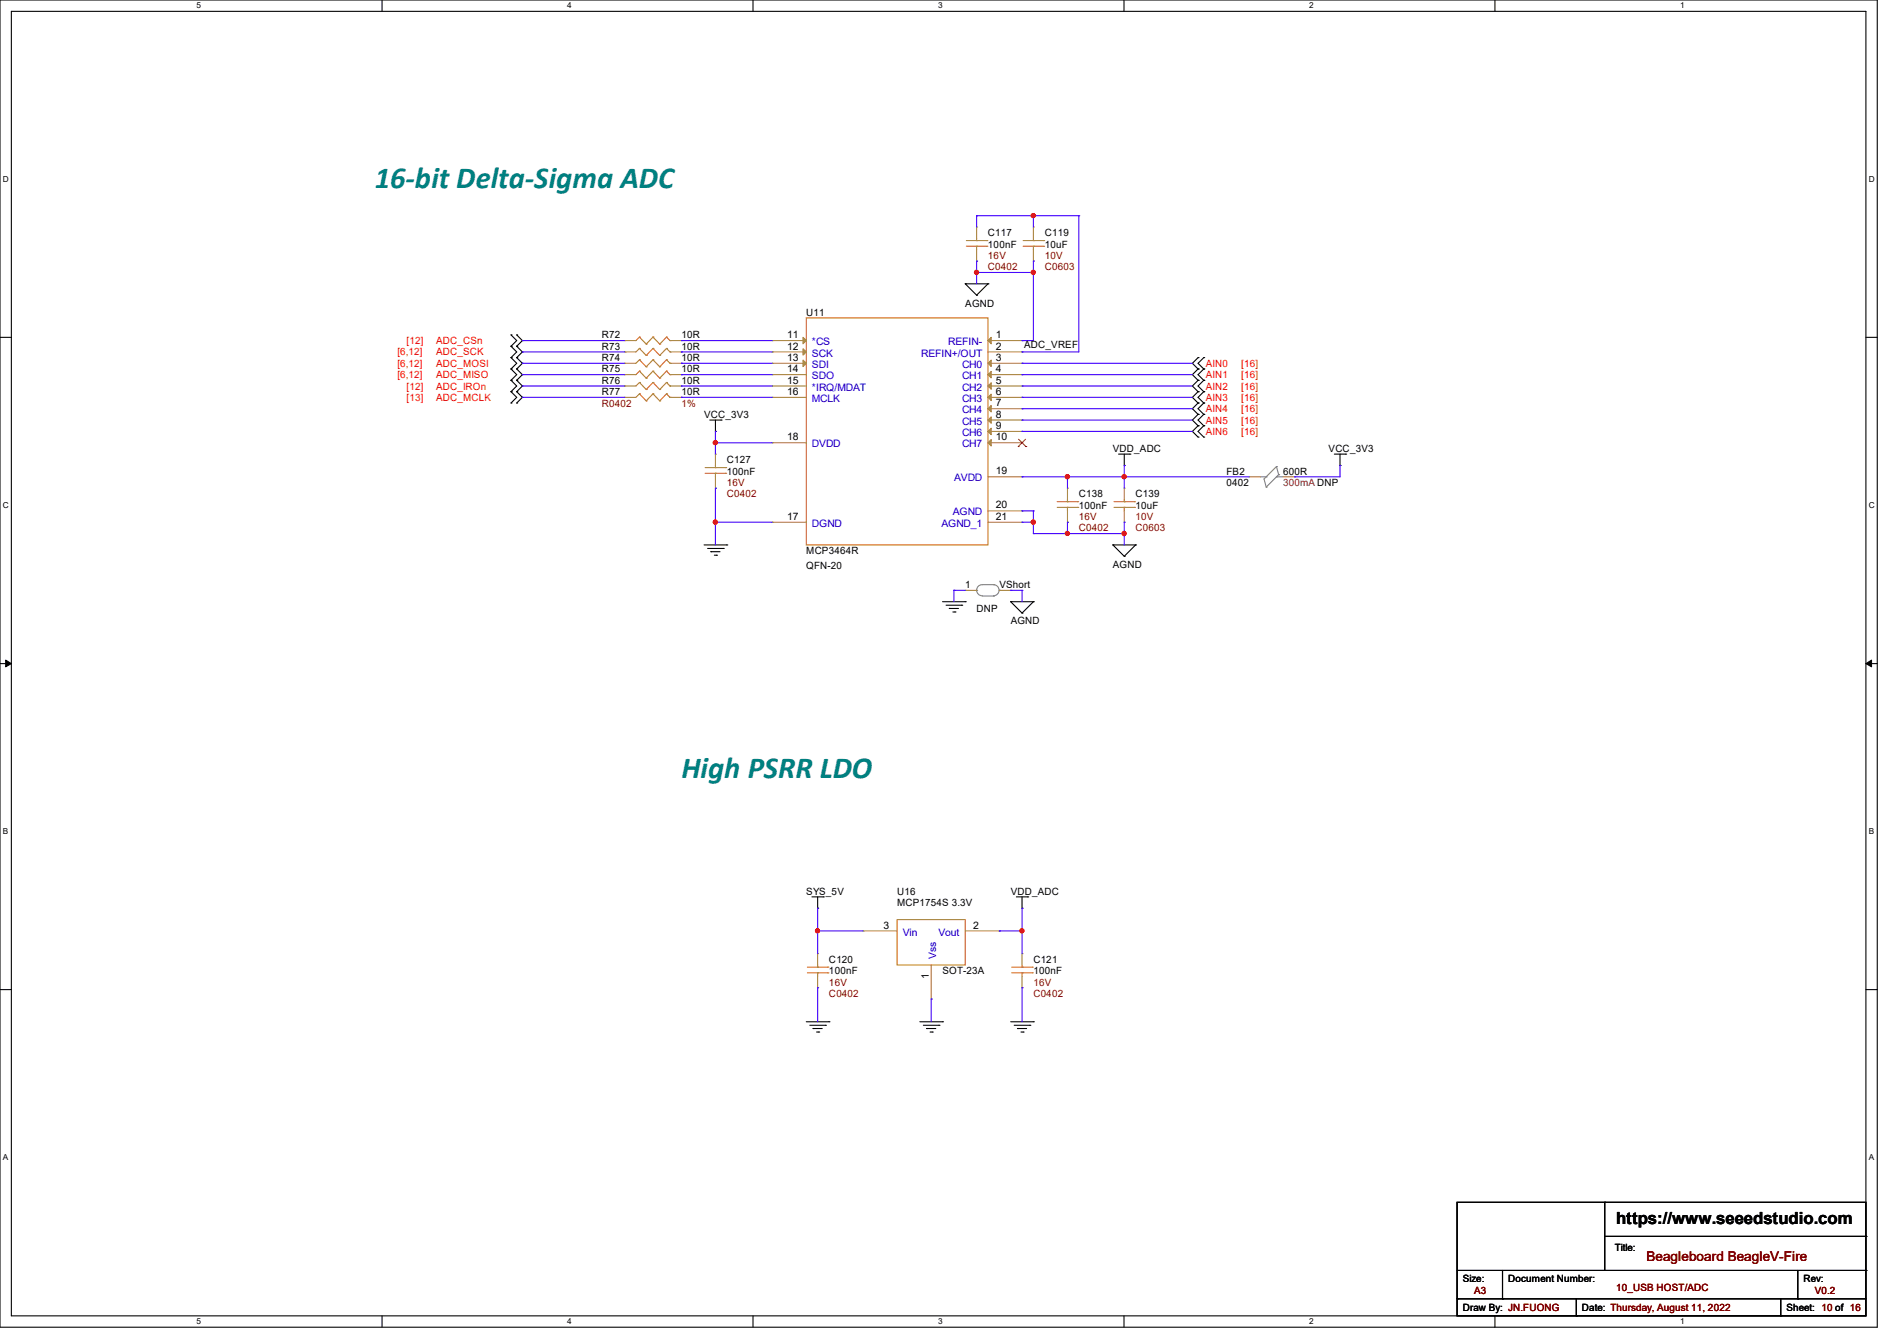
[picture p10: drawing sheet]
<svg xmlns="http://www.w3.org/2000/svg" width="297mm" height="210mm" viewBox="0 0 297 210" stroke-linecap="round" stroke-linejoin="round" font-family="sans-serif">
<path d="M0 0h293.9v207.9h-293.9zM1.8 1.8h290.3v204.3h-290.3z" fill="none" stroke="#000" stroke-width=".17"/>
<g fill="#fff">
<path d="M30.8 .2h.7v1.4h-.7z"/>
<path d="M30.8 206.2h.7v1.4h-.7z"/>
</g>
<path d="M59.8 0v1.8M59.8 206.1v1.8" fill="none" stroke="#000" stroke-width=".17"/>
<g fill="#fff">
<path d="M88.8 .2h.7v1.4h-.7z"/>
<path d="M88.8 206.2h.7v1.4h-.7z"/>
</g>
<path d="M117.9 0v1.8M117.9 206.1v1.8" fill="none" stroke="#000" stroke-width=".17"/>
<g fill="#fff">
<path d="M146.9 .2h.7v1.4h-.7z"/>
<path d="M146.9 206.2h.7v1.4h-.7z"/>
</g>
<path d="M176 0v1.8M176 206.1v1.8" fill="none" stroke="#000" stroke-width=".17"/>
<g fill="#fff">
<path d="M205 .2h.7v1.4h-.7z"/>
<path d="M205 206.2h.7v1.4h-.7z"/>
</g>
<path d="M234.1 0v1.8M234.1 206.1v1.8" fill="none" stroke="#000" stroke-width=".17"/>
<g fill="#fff">
<path d="M263.1 .2h.6v1.4h-.6z"/>
<path d="M263.1 206.2h.6v1.4h-.6z"/>
<path d="M.5 27.3h.9v1.4h-.9z"/>
<path d="M292.6 27.3h.9v1.4h-.9z"/>
<path d="M.5 78.4h.9v1.4h-.9z"/>
<path d="M292.6 78.4h.9v1.4h-.9z"/>
</g>
<path d="M0 52.8h1.8M292.1 52.8h1.8" fill="none" stroke="#000" stroke-width=".17"/>
<g fill="#fff">
<path d="M.5 129.5h.8v1.4h-.8z"/>
<path d="M292.6 129.5h.8v1.4h-.8z"/>
</g>
<path d="M0 103.9h1.8M292.1 103.9h1.8" fill="none" stroke="#000" stroke-width=".17"/>
<path d="M.9 103.4l.9 .5-.9 .5zM292.1 103.9l.9-.5v1z" fill="#000" stroke="#000" stroke-width=".16"/>
<g fill="#fff">
<path d="M.5 180.5h.8v1.4h-.8z"/>
<path d="M292.6 180.5h.8v1.4h-.8z"/>
</g>
<g fill="none" stroke="#000" stroke-width=".17">
<path d="M80 54.2h.1M80 52.5h.1M80 56h.1M80 57.8h.1M80 59.6h.1M80 52.5l.9 .8-.9 .9M80 54.2l.9 .9-.9 .9M80 56l.9 .9-.9 .9M80 57.8l.9 .9-.9 .9M80 59.6l.9 .9-.9 .8M80.9 52.5h.1M80.9 54.2h.1"/>
<path d="M80.9 56h.1M80.9 57.8h.1M80.9 59.6h.1M80.9 52.5l.9 .8-.9 .9M80.9 54.2l.9 .9-.9 .9M80.9 56l.9 .9-.9 .9M80.9 57.8l.9 .9-.9 .9M80.9 59.6l.9 .9-.9 .8M151.1 44.4h.1M151.1 44.4h3.6M151.1 44.4l1.8 1.8M152.9 46.2h.1"/>
<path d="M154.7 44.4h.1M154.7 44.4l-1.8 1.8M187.6 56h.1M187.6 57.8h.1M187.6 59.6h.1M187.6 56l-.9 .9 .9 .9M187.6 57.8l-.9 .9 .9 .9M187.6 59.6l-.9 .9 .9 .8M188.5 57.8h.1M188.5 56h.1M188.5 59.6h.1M188.5 56l-.9 .9 .9 .9"/>
<path d="M188.5 57.8l-.9 .9 .9 .9M188.5 59.6l-.9 .9 .9 .8M80 61.3h.1M80 63.1h.1M80 61.3l.9 .9-.9 .9M80.9 61.3h.1M80.9 63.1h.1M80.9 61.3l.9 .9-.9 .9M111.1 65.8h1.8M112 67.6h.1M112 65.8v1.8M112.9 65.8h.1"/>
<path d="M175.1 71.1h1.8M176 72.9h.1M176 71.1v1.8M176.9 71.1h.1M187.6 61.3h.1M187.6 63.1h.1M187.6 64.9h.1M187.6 66.7h.1M187.6 68.5h.1M187.6 61.3l-.9 .9 .9 .9M187.6 63.1l-.9 .9 .9 .9M187.6 64.9l-.9 .9 .9 .9"/>
<path d="M187.6 66.7l-.9 .9 .9 .9M188.5 61.3h.1M188.5 63.1h.1M188.5 64.9h.1M188.5 66.7h.1M188.5 68.5h.1M188.5 61.3l-.9 .9 .9 .9M188.5 63.1l-.9 .9 .9 .9M188.5 64.9l-.9 .9 .9 .9M188.5 66.7l-.9 .9 .9 .9M208.9 71.1h1.8M209.8 72.9h.1"/>
<path d="M209.8 71.1v1.8M210.7 71.1h.1M110.2 85.3h3.6M110.8 85.9h2.4M111.3 86.4h.1M111.3 86.4h1.4M111.8 87h.4M112.2 87h.1M113.2 85.9h.1M113.8 85.3h.1M147.6 94.2h3.5M148.1 94.8h2.5"/>
<path d="M148.6 95.3h.1M148.6 95.3h1.5M149.2 95.8h.3M149.5 95.8h.1M150.6 94.8h.1M151.1 94.2h.1M158.2 94.2h.1M158.2 94.2h3.6M158.2 94.2l1.8 1.8M160 96h.1M161.8 94.2h.1M161.8 94.2l-1.8 1.8"/>
<path d="M174.2 85.3h.1M174.2 85.3h3.6M174.2 85.3l1.8 1.8M176 87.1h.1M177.8 85.3h.1M177.8 85.3l-1.8 1.8M0 155h1.8M127.1 140.5h1.8M128 142.2h.1M128 140.5v1.7M128.9 140.5h.1M159.1 140.5h1.8"/>
<path d="M160 142.2h.1M160 140.5v1.7M160.9 140.5h.1M292.1 155h1.8M126.2 160h3.6M126.8 160.6h2.4M127.3 161.1h.1M127.3 161.1h1.4M127.8 161.6h.4M128.2 161.6h.1M129.2 160.6h.1M129.8 160h.1"/>
<path d="M144 160h3.6M144.6 160.6h2.4M145.1 161.1h.1M145.1 161.1h1.4M145.6 161.6h.4M146 161.6h.1M147 160.6h.1M147.6 160h.1M158.2 160h3.6M158.8 160.6h2.4M159.3 161.1h.1M159.3 161.1h1.4"/>
<path d="M159.9 161.6h.3M160.2 161.6h.1M161.2 160.6h.1M161.8 160h.1M228.1 188.3h64v17.8h-64zM228.1 199h64M235.2 199v4.4M251.2 188.3h.1M251.2 188.3v10.7M251.2 193.6h40.9M281.5 199v4.4M292.1 199h.1"/>
<path d="M292.1 193.6h.1M228.1 203.4h.1M228.1 203.4h64M235.2 203.4h.1M246.8 206.1h.1M246.8 203.4v2.7M278.8 206.1h.1M278.8 203.4v2.7M281.5 203.4h.1"/>
</g>
<g fill="none" stroke="#cc8006" stroke-width=".17">
<path d="M151.3 37.7h3.2M151.3 38.6h3.2M152.9 38.6h.1M152.9 37.7h.1M152.9 37.3v.4M152.9 38.6v.5M154.5 37.7h.1M154.5 38.6h.1M160.2 37.7h3.2M160.2 38.6h3.2M161.8 38.6h.1M161.8 37.7h.1"/>
<path d="M161.8 37.3v.4M161.8 38.6v.5M163.4 37.7h.1M163.4 38.6h.1M100.1 52.8h.1M100.1 54.6h.1M100.1 58.1h.1M100.1 56.3h.1M100.1 59.9h.1M100.1 52.8l-.5 .5M100.1 52.8l1.1 1.1M100.1 54.6l-.5 .5"/>
<path d="M100.1 54.6l1.1 1.1M100.1 58.1l-.5 .6M100.1 58.1l1.1 1.1M100.1 56.3l-.5 .6M100.1 56.3l1.1 1.1M100.1 59.9l-.5 .6M100.1 59.9l1.1 1.1M101.2 53.9h.1M101.2 55.7h.1M101.2 59.2h.1M101.2 57.4h.1M102.2 52.8h.1"/>
<path d="M102.2 54.6h.1M102.2 58.1h.1M102.2 56.3h.1M102.2 59.9h.1M102.2 52.8l-1 1.1M102.2 52.8l1.1 1.1M102.2 54.6l-1 1.1M102.2 54.6l1.1 1.1M102.2 58.1l-1 1.1M102.2 58.1l1.1 1.1M102.2 56.3l-1 1.1M102.2 56.3l1.1 1.1"/>
<path d="M102.2 59.9l-1 1.1M102.2 59.9l1.1 1.1M103.3 53.9h.1M103.3 55.7h.1M103.3 59.2h.1M103.3 57.4h.1M104.4 52.8h.1M104.4 54.6h.1M104.4 58.1h.1M104.4 56.3h.1M104.4 59.9h.1M104.4 52.8l-1.1 1.1"/>
<path d="M104.4 52.8l.5 .5M104.4 54.6l-1.1 1.1M104.4 54.6l.5 .5M104.4 58.1l-1.1 1.1M104.4 58.1l.5 .6M104.4 56.3l-1.1 1.1M104.4 56.3l.5 .6M104.4 59.9l-1.1 1.1M104.4 59.9l.5 .6M104.9 53.3h.1M104.9 55.1h.1M104.9 58.7h.1"/>
<path d="M104.9 56.9h.1M126.2 49.8h28.5v35.5h-28.5zM100.1 61.7h.1M100.1 61.7l-.5 .5M100.1 61.7l1.1 1.1M101.2 62.8h.1M101.2 61h.1M102.2 61.7h.1M102.2 61.7l-1 1.1M102.2 61.7l1.1 1.1M103.3 62.8h.1M103.3 61h.1"/>
<path d="M104.4 61.7h.1M104.4 61.7l-1.1 1.1M104.4 61.7l.5 .5M104.9 62.2h.1M104.9 60.5h.1M110.4 73.2h3.2M110.4 74.1h3.2M112 74.1h.1M112 73.2h.1M112 72.9v.3M112 74.1v.6M113.6 73.2h.1"/>
<path d="M113.6 74.1h.1M165.5 78.6h3.2M165.5 79.5h3.2M167.1 79.5h.1M167.1 78.6h.1M167.1 78.2v.4M167.1 79.5v.5M168.7 78.6h.1M168.7 79.5h.1M174.4 78.6h3.2M174.4 79.5h3.2M176 79.5h.1"/>
<path d="M176 78.6h.1M176 78.2v.4M176 79.5v.5M177.6 78.6h.1M177.6 79.5h.1M126.4 151.5h3.2M126.4 152.4h3.2M128 152.4h.1M128 151.5h.1M128 151.1v.4M128 152.4v.5M129.6 151.5h.1"/>
<path d="M129.6 152.4h.1M140.5 144h10.6v7.1h-10.6zM158.4 151.5h3.2M158.4 152.4h3.2M160 152.4h.1M160 151.5h.1M160 151.1v.4M160 152.4v.5M161.6 151.5h.1M161.6 152.4h.1"/>
</g>
<g fill="none" stroke="#a84" stroke-width=".17">
<path d="M152.9 35.6h.1M152.9 35.6v1.7M152.9 39.1v1.8M161.8 35.6h.1M161.8 35.6v1.7M161.8 39.1v1.8M97.8 53.3h.1M97.8 55.1h.1M97.8 58.7h.1M97.8 56.9h.1M97.8 53.3h1.8M97.8 55.1h1.8"/>
<path d="M97.8 58.7h1.8M97.8 56.9h1.8M104.9 53.3h1.8M104.9 55.1h1.8M104.9 58.7h1.8M104.9 56.9h1.8M106.7 53.3h.1M106.7 55.1h.1M106.7 58.7h.1M106.7 56.9h.1M120.9 53.3h.1M120.9 55.1h.1"/>
<path d="M120.9 56.9h.1M120.9 58.7h.1M120.9 53.3h5.3M120.9 55.1h5.3M120.9 58.7h5.3M120.9 56.9h5.3M152.9 40.9h.1M154.7 53.3h5.3M154.7 55.1h5.3M154.7 58.7h5.3M154.7 56.9h5.3M160 55.1h.1"/>
<path d="M160 53.3h.1M160 56.9h.1M160 58.7h.1M161.8 40.9h.1M97.8 62.2h.1M97.8 60.5h.1M97.8 62.2h1.8M97.8 60.5h1.8M104.9 62.2h1.8M104.9 60.5h1.8M106.7 62.2h.1M106.7 60.5h.1"/>
<path d="M112 71.1h.1M112 76.5h.1M112 71.1v1.8M112 74.7v1.8M120.9 60.5h.1M120.9 62.2h.1M120.9 69.3h.1M120.9 62.2h5.3M120.9 60.5h5.3M120.9 69.3h5.3M154.7 74.7h5.3M154.7 62.2h5.3"/>
<path d="M154.7 60.5h5.3M154.7 69.3h5.3M154.7 64h5.3M154.7 65.8h5.3M154.7 67.6h5.3M160 74.7h.1M160 60.5h.1M160 62.2h.1M160 64h.1M160 65.8h.1M160 67.6h.1M160 69.3h.1"/>
<path d="M167.1 76.5h.1M167.1 76.5v1.7M176 76.5h.1M176 76.5v1.7M195.6 74.7h.1M195.6 74.7h1.8M200.9 74.7h1.8M202.7 74.7h.1M120.9 81.8h.1M120.9 81.8h5.3M151.1 92.5h.1M151.1 92.5h1.8"/>
<path d="M154.7 81.8h5.3M154.7 80h5.3M156.5 92.5h1.7M158.2 92.5h.1M160 81.8h.1M160 80h.1M167.1 81.8h.1M167.1 80v1.8M176 81.8h.1M176 80v1.8M128 149.4h.1M128 154.7h.1"/>
<path d="M128 149.4v1.7M128 152.9v1.8M135.1 145.8h.1M135.1 145.8h5.4M145.8 156.5h.1M145.8 151.1v5.4M151.1 145.8h5.4M156.5 145.8h.1M160 149.4h.1M160 154.7h.1M160 149.4v1.7M160 152.9v1.8"/>
</g>
<g fill="none" stroke="#808080" stroke-width=".17">
<path d="M197.4 74.7h.8M198.2 76.3h.1M198.2 74.7h.1M199.9 73.1h.1M199.9 74.7h.1M199.9 73.1l-2 1.9 .3 1.3M199.9 74.7h1M199.9 73.1l.3 1.2M200.2 74.3h.1M200.2 74.3l-2 2M152.9 92.5h.1M153.8 93.3h1.8"/>
<path d="M155.6 93.3h.1M155.6 91.6h.1M155.6 91.6h-1.8a.87 .87 0 0 0-.9 .8 .87 .87 0 0 0 .9 .9M155.6 91.6a.87 .87 0 0 1 .8 .8 .87 .87 0 0 1-.8 .9M156.5 92.5h.1"/>
</g>
<g fill="#a84" stroke="#a84" stroke-width=".17">
<path d="M125.7 52.8l.5 .5-.5 .5z"/>
<path d="M155.2 52.8v1l-.5-.5z"/>
<path d="M125.7 54.6l.5 .5-.5 .5z"/>
<path d="M125.7 56.4l.5 .5-.5 .5z"/>
<path d="M155.2 56.4v1l-.5-.5z"/>
<path d="M155.2 58.2v1l-.5-.5z"/>
<path d="M155.2 59.9v1.1l-.5-.5z"/>
<path d="M155.2 61.7v1l-.5-.5z"/>
<path d="M155.2 63.5v1l-.5-.5z"/>
<path d="M155.2 65.3v1l-.5-.5z"/>
<path d="M155.2 67.1v1l-.5-.5z"/>
<path d="M154.7 69.3l.5-.5v1z"/>
</g>
<path d="M159.4 69.9h.1M159.5 68.8l1.1 1.1M160.6 68.8l-1.2 1.1M160.6 69.9h.1" fill="none" stroke="#804000" stroke-width=".16"/>
<g fill="none" stroke="#4200ff" stroke-width=".17">
<path d="M152.9 33.8h.1M152.9 33.8h16M152.9 33.8v1.8M161.8 33.8h.1M161.8 33.8v1.8M168.9 33.8h.1M168.9 33.8v21.3h-8.9M81.8 53.3h.1M81.8 55.1h.1M81.8 56.9h.1M81.8 58.7h.1M81.8 53.3h16"/>
<path d="M81.8 55.1h16M81.8 56.9h16M81.8 58.7h16M106.7 53.3h.1M106.7 55.1h.1M106.7 56.9h.1M106.7 58.7h.1M106.7 53.3h14.2M106.7 55.1h14.2M106.7 56.9h14.2M106.7 58.7h14.2M152.9 40.9h.1"/>
<path d="M152.9 42.7h.1M152.9 40.9v3.5M152.9 42.7h8.9M160 53.3h.1M160 55.1h.1M160 56.9h.1M160 58.7h.1M160 56.9h26.7M160 58.7h26.7M161.8 40.9h.1M161.8 42.7h.1M161.8 40.9v12.4h-1.8"/>
<path d="M81.8 60.5h.1M81.8 62.2h.1M81.8 60.5h16M81.8 62.2h16M106.7 60.5h.1M106.7 62.2h.1M106.7 60.5h14.2M106.7 62.2h14.2M112 67.6h.1M112 69.3h.1M112 76.5h.1M112 67.6v3.5"/>
<path d="M112 76.5v8.8M112 69.3h8.9M160 60.5h.1M160 62.2h.1M160 64h.1M160 65.8h.1M160 67.6h.1M160 74.7h.1M160 60.5h26.7M160 62.2h26.7M160 64h26.7M160 65.8h26.7"/>
<path d="M160 67.6h26.7M160 74.7h35.6M167.1 74.7h.1M167.1 74.7v1.8M176 72.9h.1M176 74.7h.1M176 72.9v3.6M202.7 74.7h.1M209.8 72.9h.1M209.8 72.9v1.8h-7.1M112 81.8h.1M112 81.8h8.9"/>
<path d="M149.4 92.5h.1M149.4 92.5h1.7M149.4 92.5v1.7M158.2 92.5h.1M158.2 92.5h1.8M160 80h.1M160 81.8h.1M160 92.5h.1M160 92.5v1.7M160 80h1.8M160 81.8h1.8M161.8 80h.1"/>
<path d="M161.8 81.8h.1M161.8 83.6h.1M161.8 80v3.6M161.8 83.6h14.2M167.1 81.8h.1M167.1 83.6h.1M167.1 81.8v1.8M176 81.8h.1M176 83.6h.1M176 81.8v3.5M128 142.2h.1M128 145.8h.1"/>
<path d="M128 154.7h.1M128 142.2v7.2M128 154.7v5.3M128 145.8h7.1M145.8 156.5h.1M145.8 156.5v3.5M156.5 145.8h.1M156.5 145.8h3.5M160 142.2h.1M160 145.8h.1M160 154.7h.1M160 142.2v7.2"/>
<path d="M160 154.7v5.3"/>
</g>
<g fill="#f00" stroke="#f00" stroke-width=".17">
<circle cx="161.8" cy="33.8" r=".32"/>
<circle cx="152.9" cy="42.7" r=".32"/>
<circle cx="161.8" cy="42.7" r=".32"/>
<circle cx="128" cy="145.8" r=".32"/>
<circle cx="160" cy="145.8" r=".32"/>
<circle cx="112" cy="69.3" r=".32"/>
<circle cx="167.1" cy="74.7" r=".32"/>
<circle cx="176" cy="74.7" r=".32"/>
<circle cx="112" cy="81.8" r=".32"/>
<circle cx="161.8" cy="81.8" r=".32"/>
<circle cx="176" cy="83.5" r=".32"/>
<circle cx="167.1" cy="83.5" r=".32"/>
</g>
<g font-size="4.8" fill="#008080">
<text x="58.7" y="29.5">16-bit Delta-Sigma ADC</text>
<text x="106.7" y="121.9">High PSRR LDO</text>
</g>
<text font-size="2.6" x="253" y="191.8">https://www.seeedstudio.com</text>
<text font-size="2.1" fill="#800000" x="257.8" y="197.5">Beagleboard BeagleV-Fire</text>
<g font-size="1.6">
<text x="154.7" y="37">C117</text>
<text x="154.7" y="38.8">100nF</text>
<text x="163.6" y="37">C119</text>
<text x="163.6" y="38.8">10uF</text>
<text x="94.2" y="53">R72</text>
<text x="106.7" y="53">10R</text>
<text x="123.2" y="53">11</text>
<text x="126.2" y="49.4">U11</text>
<text x="151.1" y="48">AGND</text>
<text x="155.9" y="53">1</text>
<text x="94.2" y="54.8">R73</text>
<text x="94.2" y="58.3">R75</text>
<text x="94.2" y="56.6">R74</text>
<text x="106.7" y="54.8">10R</text>
<text x="106.7" y="58.3">10R</text>
<text x="106.7" y="56.6">10R</text>
<text x="123.2" y="54.7">12</text>
<text x="123.2" y="56.5">13</text>
<text x="123.2" y="58.3">14</text>
<text x="155.9" y="54.7">2</text>
<text x="155.9" y="56.5">3</text>
<text x="155.9" y="58.3">4</text>
<text x="160.4" y="54.6">ADC_VREF</text>
<text x="94.2" y="61.9">R77</text>
<text x="94.2" y="60.1">R76</text>
<text x="106.7" y="61.9">10R</text>
<text x="106.7" y="60.1">10R</text>
<text x="110.2" y="65.4">VCC_3V3</text>
<text x="123.2" y="60.1">15</text>
<text x="123.2" y="61.8">16</text>
<text x="155.9" y="60.1">5</text>
<text x="155.9" y="61.8">6</text>
<text x="155.9" y="63.6">7</text>
<text x="155.9" y="65.4">8</text>
<text x="123.2" y="69">18</text>
<text x="155.9" y="67.2">9</text>
<text x="155.9" y="69">10</text>
<text x="174.2" y="70.8">VDD_ADC</text>
<text x="208" y="70.8">VCC_3V3</text>
<text x="113.8" y="72.6">C127</text>
<text x="113.8" y="74.3">100nF</text>
<text x="155.9" y="74.3">19</text>
<text x="168.9" y="77.9">C138</text>
<text x="177.8" y="77.9">C139</text>
<text x="192" y="74.3">FB2</text>
<text x="192" y="76.1">0402</text>
<text x="200.9" y="74.3">600R</text>
<text x="123.2" y="81.4">17</text>
<text x="155.9" y="81.4">21</text>
<text x="155.9" y="79.6">20</text>
<text x="168.9" y="79.7">100nF</text>
<text x="177.8" y="79.7">10uF</text>
<text x="126.2" y="86.8">MCP3464R</text>
<text x="126.2" y="89.1">QFN-20</text>
<text x="174.2" y="88.9">AGND</text>
<text x="151.1" y="92.1">1</text>
<text x="152.9" y="95.8">DNP</text>
<text x="156.5" y="92.1">VShort</text>
<text x="158.2" y="97.8">AGND</text>
<text x="126.2" y="140.1">SYS_5V</text>
<text x="140.5" y="140.1">U16</text>
<text x="140.5" y="141.9">MCP1754S 3.3V</text>
<text x="158.2" y="140.1">VDD_ADC</text>
<text x="138.3" y="145.4">3</text>
<text x="152.4" y="145.4">2</text>
<text x="129.8" y="150.8">C120</text>
<text x="129.8" y="152.6">100nF</text>
<text x="145.4" y="153.2" transform="rotate(-90 145.4 153.2)">1</text>
<text x="147.6" y="152.6">SOT-23A</text>
<text x="161.8" y="150.8">C121</text>
<text x="161.8" y="152.6">100nF</text>
<text x="252.8" y="196">Title:</text>
<text x="229" y="200.7">Size:</text>
<text x="236.1" y="200.7">Document Number:</text>
<text x="282.4" y="200.7">Rev:</text>
<text x="229" y="205.4">Draw By: JN.FUONG</text>
<text x="247.7" y="205.4">Date: Thursday, August 11, 2022</text>
<text x="279.7" y="205.4">Sheet: 10 of 16</text>
</g>
<g font-size="1.6" fill="#800000">
<text x="154.7" y="40.6">16V</text>
<text x="163.6" y="40.6">10V</text>
<text x="154.7" y="42.3">C0402</text>
<text x="163.6" y="42.3">C0603</text>
<text x="94.2" y="63.7">R0402</text>
<text x="106.7" y="63.7">1%</text>
<text x="113.8" y="77.9">C0402</text>
<text x="113.8" y="76.1">16V</text>
<text x="168.9" y="83.2">C0402</text>
<text x="168.9" y="81.4">16V</text>
<text x="177.8" y="83.2">C0603</text>
<text x="177.8" y="81.4">10V</text>
<text x="129.8" y="154.3">16V</text>
<text x="161.8" y="154.3">16V</text>
<text x="129.8" y="156.1">C0402</text>
<text x="161.8" y="156.1">C0402</text>
<text x="230.8" y="202.7">A3</text>
<text x="253" y="202.2">10_USB HOST/ADC</text>
<text x="284.1" y="202.7">V0.2</text>
</g>
<g font-size="1.6" fill="#f00">
<text x="63.7" y="53.9">[12]</text>
<text x="68.3" y="53.9">ADC_CSn</text>
<text x="62.2" y="55.7">[6,12]</text>
<text x="62.2" y="57.4">[6,12]</text>
<text x="62.2" y="59.2">[6,12]</text>
<text x="68.3" y="55.7">ADC_SCK</text>
<text x="68.3" y="57.4">ADC_MOSI</text>
<text x="68.3" y="59.2">ADC_MISO</text>
<text x="188.8" y="57.4">AIN0</text>
<text x="188.8" y="59.2">AIN1</text>
<text x="194.3" y="57.4">[16]</text>
<text x="194.3" y="59.2">[16]</text>
<text x="63.7" y="61">[12]</text>
<text x="63.7" y="62.8">[13]</text>
<text x="68.3" y="61">ADC_IROn</text>
<text x="68.3" y="62.8">ADC_MCLK</text>
<text x="188.8" y="61">AIN2</text>
<text x="188.8" y="62.8">AIN3</text>
<text x="188.8" y="64.6">AIN4</text>
<text x="194.3" y="61">[16]</text>
<text x="194.3" y="62.8">[16]</text>
<text x="194.3" y="64.6">[16]</text>
<text x="188.8" y="66.3">AIN5</text>
<text x="188.8" y="68.1">AIN6</text>
<text x="194.3" y="66.3">[16]</text>
<text x="194.3" y="68.1">[16]</text>
</g>
<g font-size="1.6" fill="#00c">
<text x="127.1" y="54.1">*CS</text>
<text x="127.1" y="55.8">SCK</text>
<text x="127.1" y="57.6">SDI</text>
<text x="127.1" y="59.4">SDO</text>
<text x="144.2" y="55.8">REFIN+/OUT</text>
<text x="148.5" y="54.1">REFIN-</text>
<text x="150.6" y="57.6">CH0</text>
<text x="150.6" y="59.4">CH1</text>
<text x="127.1" y="61.2">*IRQ/MDAT</text>
<text x="127.1" y="63">MCLK</text>
<text x="150.6" y="61.2">CH2</text>
<text x="150.6" y="63">CH3</text>
<text x="150.6" y="64.7">CH4</text>
<text x="127.1" y="70.1">DVDD</text>
<text x="150.6" y="66.5">CH5</text>
<text x="150.6" y="68.3">CH6</text>
<text x="150.6" y="70.1">CH7</text>
<text x="149.4" y="75.4">AVDD</text>
<text x="127.1" y="82.5">DGND</text>
<text x="147.4" y="82.5">AGND_1</text>
<text x="149.2" y="80.7">AGND</text>
<text x="141.3" y="146.5">Vin</text>
<text x="146.9" y="146.5">Vout</text>
<text x="146.6" y="150.2" transform="rotate(-90 146.6 150.2)">Vss</text>
</g>
<text font-size="1.6" fill="#800040" x="200.9" y="76.1">300mA DNP</text>
<g font-size="1.3">
<text x="30.8" y="1.3">5</text>
<text x="88.8" y="1.3">4</text>
<text x="146.9" y="1.3">3</text>
<text x="205" y="1.3">2</text>
<text x="263.1" y="1.3">1</text>
<text x=".5" y="28.4">D</text>
<text x="292.6" y="28.4">D</text>
<text x=".5" y="79.5">C</text>
<text x="292.6" y="79.5">C</text>
<text x=".5" y="130.6">B</text>
<text x="292.6" y="130.6">B</text>
<text x=".5" y="181.7">A</text>
<text x="292.6" y="181.7">A</text>
<text x="30.8" y="207.4">5</text>
<text x="88.8" y="207.4">4</text>
<text x="146.9" y="207.4">3</text>
<text x="205" y="207.4">2</text>
<text x="263.1" y="207.4">1</text>
</g>
</svg>
